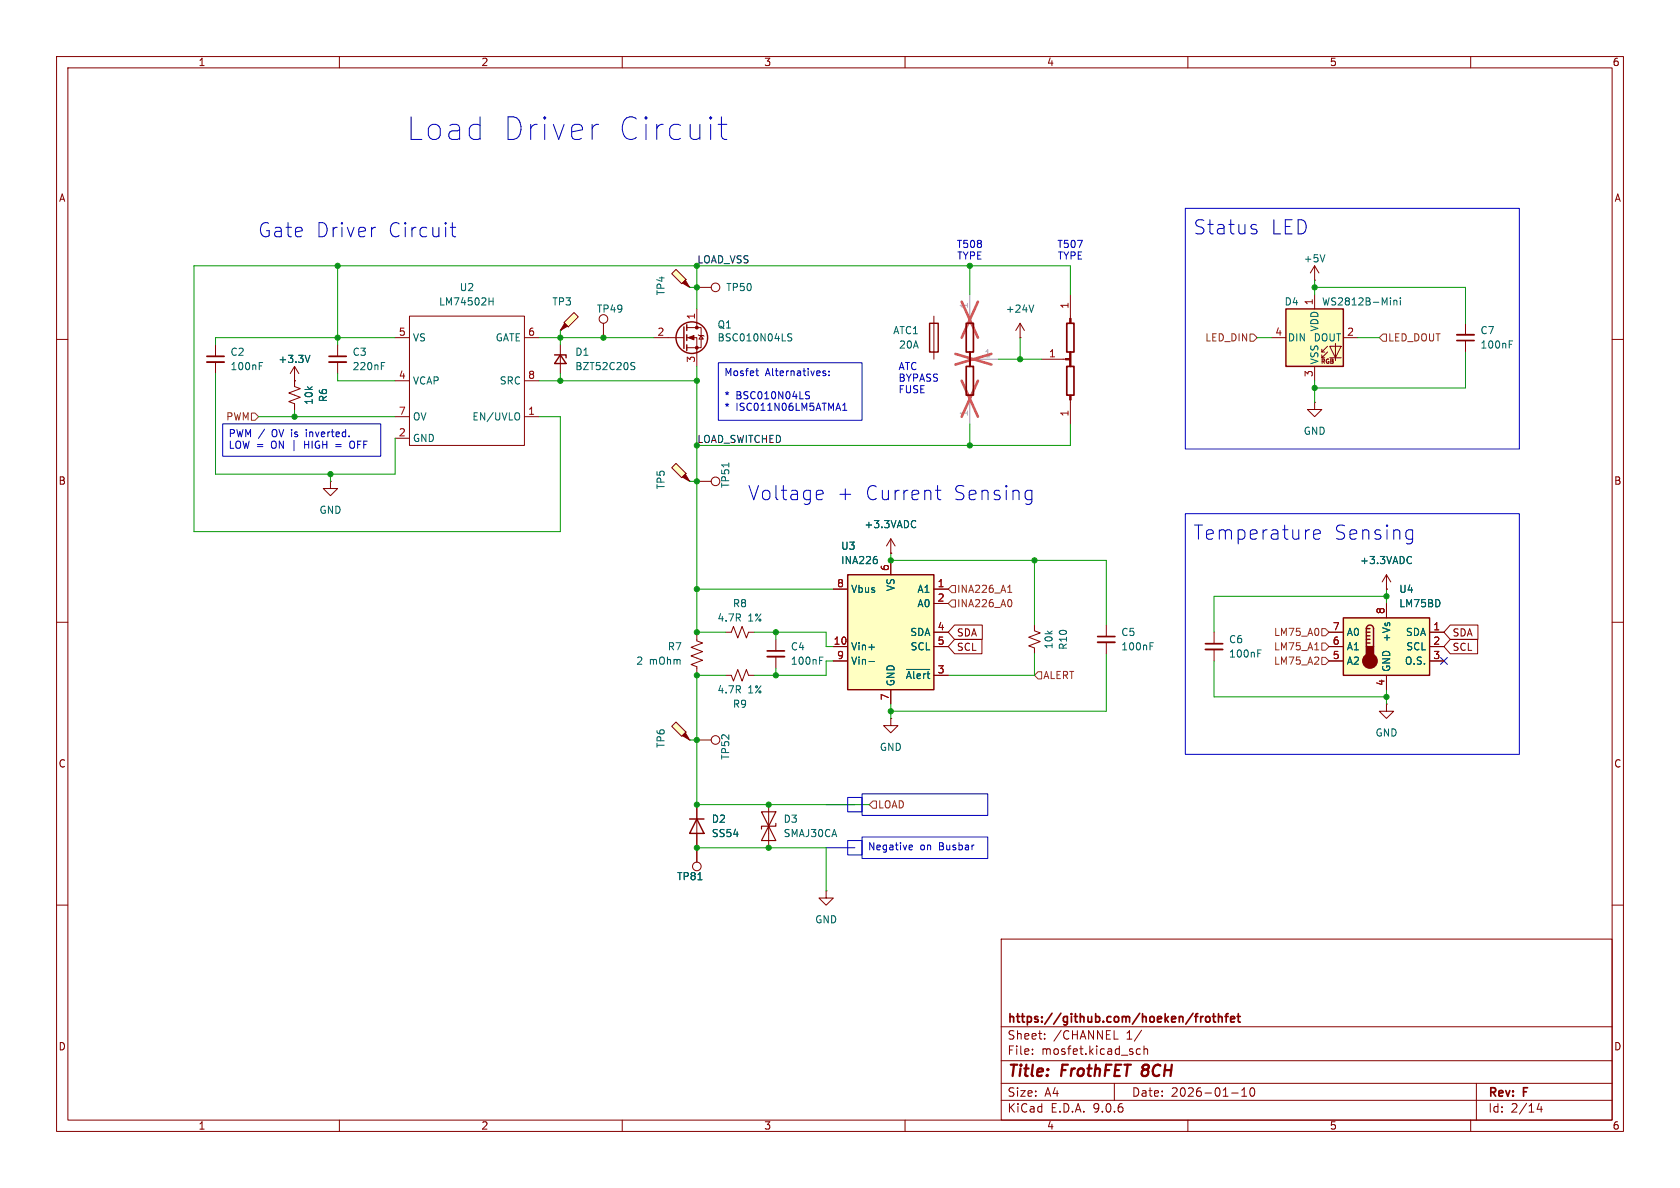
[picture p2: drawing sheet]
<svg xmlns="http://www.w3.org/2000/svg" width="297mm" height="210mm" viewBox="0 0 297 210" stroke-linecap="round" stroke-linejoin="round" font-family="sans-serif">
<g fill="none" stroke="#840000" stroke-width=".18">
<path d="M10 10h277v190h-277zM12 12h273v186h-273zM60 10v2M110 10v2M160 10v2M210 10v2M260 10v2M10 60h2M52.1 67.3h.1M52.1 64.8v3.5l1 .4-2 .8 2 .7-2 .8 1 .4v1M52.1 64.8l-.8 1.2M52.1 64.8l.7 1.2"/>
<path d="M99.1 61v5M285 60h2M10 110h2M182.9 110.5v1l1 .4-2 .7 2 .8-2 .8 1 .4v1M195.6 110.5v2M195.6 113.5v2.1M285 110h2M157.5 127v1.3h1.2l-1.2 1.2-1.3-1.2h1.3M157.5 127h.1M135.9 142.2v7.7M10 160h2M177 166h108v32h-108z"/>
<path d="M285 160h2M60 198v2M110 198v2M160 198v2M177 194.5h108M177 191.5h108M177 187.5h108M177 181.5h108M182.5 186.3v.1M182.5 185.5v.1M184.7 183.6v.1M184.7 182.8v.1"/>
<path d="M197 183.7h.7M197 191.5v3M201.6 185.5l-.4-.1-.3 .3v.4l.1 .2h.6M201.8 182.1l-1.3 2M202.2 185.5l.3-.1 .3 .1 .1 .9M202.2 184.9v1.5M210 198v2M217.7 193.2h1.2M219.5 193.8h.9M219.5 192.7l.5-.4v1.5M221.1 192.4l.2-.1a.81 .81 0 0 1 .6 .6 .81 .81 0 0 1-.3 .8l-.1 .1a.81 .81 0 0 1-.4-1.4zM260 198v2"/>
<path d="M261 191.5v6.5M272.1 195l-.4 1.1h1M272.5 195.6v1"/>
</g>
<path d="M202 189.3l-.2 .5 .2 .3" fill="none" stroke="#840000" stroke-width=".4"/>
<path d="M194.1 112.5h3M212.6 179.7h.1M213.3 179.8l.3-.1 .3 .3v.4l-.3 .3-.3-.1-.2-.2v-.4zM214.3 179.7h.6M214.6 179.2v1.3l.3 .2M215.4 179.8l.2-.1 .4 .1 .1 .9M215.4 179.2v1.5M216.6 179.7h.5M217.1 179.2l-.3 .2v1.3M218.7 179.7h.6M218.9 179.2v1.3l.4 .2M217.6 180.2l.7-.2-.1-.2-.4-.1-.2 .2v.7h.6" fill="none" stroke="#840000" stroke-width=".3"/>
<path d="M54.8 62.8l-.4 1.3M111.8 64.7l.3 .1 .1 .3-.2 .2h-.3M111.8 64.1h.4M203.3 114.2h.4M203.3 113.6h.6" fill="none" stroke="#006464" stroke-width=".18"/>
<path d="M194.1 113.5h3" fill="none" stroke="#840000" stroke-width=".33"/>
<path d="M98 62.7h2.1v.5M99.1 62.7l1 1.6h-2.1z" fill="none" stroke="#840000" stroke-width=".25"/>
<path d="M134.6 143.5h2.6l-1.3 2.6zM135.9 146.1l1.3 2.5h-2.6zM137.2 145.5v.6h-2.6v.5" fill="none" stroke="#840000" stroke-width=".2"/>
<path d="M149.9 101.6h15.2v20.3h-15.2z" fill="#ffffc2"/>
<path d="M149.9 101.6h15.2v20.3h-15.2z" fill="none" stroke="#840000" stroke-width=".25"/>
<path d="M157.5 99.1v2.5M128.3 111.8h1l.4-1.1 .7 2.1 .8-2.1 .8 2.1 .3-1h1M128.3 119.4h1l.4 1 .7-2 .8 2 .8-2 .3 1h1M147.3 104.1h2.6M147.3 114.3h2.6M147.3 116.8h2.6M165.1 104.1h2.5M165.1 114.3h2.5M165.1 106.7h2.5M165.1 111.8h2.5M165.1 119.4h2.5M157.5 121.9v2.6" fill="none" stroke="#840000" stroke-width=".18"/>
<path d="M155 98.9l.1 .2-.1 .5M153.6 114.4h1M153.6 116.9h1M160.3 118.3h4.1" fill="none" stroke="#006464" stroke-width=".18"/>
<path d="M118.7 128.4l.8-.8 1.8 1.8-.8 .8z" fill="#ffffc2"/>
<g fill="#840000" stroke="#840000" stroke-width=".18">
<path d="M121.2 129.5l.7 1.3-1.3-.8z"/>
<path d="M189.1 69.9h.3v.8h-.3z"/>
<path d="M188.4 63.4h.8v.2h-.8z"/>
<path d="M189.1 56.3h.3v.9h-.3z"/>
</g>
<g fill="none" stroke="#840000" stroke-width=".18">
<path d="M123.2 50.8h2.5M165.1 55.9v7.6M180.3 59.7h.1M180.3 57.2l-.7 1.2M180.3 57.2l.8 1.2M180.3 57.2v2.5M189.2 52.1v4.2M184.1 63.5h4.3M189.2 70.7v4.2M157.5 97.8h.1M157.5 95.3l-.8 1.2M157.5 95.3l.7 1.2"/>
<path d="M157.5 95.3v2.5M123.2 111.8v1.5l1 .4-2 .7 2 .8-2 .8 2 .7-2 .8 1 .4v1.5M137.2 113v2.1M137.2 116.1v2M118.7 128.4l.8-.8 1.8 1.8-.8 .8zM121.9 130.8h.1M123.2 130.8h2.5M123.2 142.2v10.2M146 157.5v1.3h1.3l-1.3 1.2-1.2-1.2h1.2M146 157.5h.1"/>
<circle cx="126.5" cy="50.8" r=".76"/>
<circle cx="126.5" cy="130.8" r=".76"/>
<circle cx="123.2" cy="153.2" r=".76"/>
</g>
<g fill="#a1a1a1" stroke="#a1a1a1" stroke-width=".18">
<path d="M171.4 63.4h.9v.2h-.9z"/>
<path d="M171.3 56.3h.3v.9h-.3z"/>
<path d="M171.3 69.9h.3v.8h-.3z"/>
</g>
<path d="M171.4 52.1v4.2M171.4 70.7v4.2M172.3 63.5h4.2" fill="none" stroke="#a1a1a1" stroke-width=".18"/>
<path d="M170 53.3l2.9 6.4M172.9 53.3l-2.9 6.4M168.9 62.6l6.4 1.8M170 67.3l2.9 6.4M172.9 67.3l-2.9 6.4M175.3 62.6l-6.4 1.8" fill="none" stroke="#e65255" stroke-width=".46"/>
<path d="M164.3 57.2h1.6v5h-1.6zM121.9 144.8h2.6M123.2 144.8l1.3 2.5h-2.6z" fill="none" stroke="#840000" stroke-width=".25"/>
<path d="M182.8 53.9l-.5 1.3M161.7 92l.2 .1M161.9 93.2l-.2 .1M144.9 116.8h.4M144.9 116.2h.6M123.4 155.5h.7" fill="none" stroke="#006464" stroke-width=".18"/>
<path d="M135.6 115.1h3.1" fill="none" stroke="#840000" stroke-width=".3"/>
<path d="M135.6 116.1h3.1" fill="none" stroke="#840000" stroke-width=".33"/>
<path d="M118.7 82.7l.8-.8 1.8 1.8-.8 .8z" fill="#ffffc2"/>
<path d="M121.2 83.8l.7 1.3-1.3-.8z" fill="#840000" stroke="#840000" stroke-width=".18"/>
<g fill="none" stroke="#840000" stroke-width=".18">
<path d="M118.7 82.7l.8-.8 1.8 1.8-.8 .8zM121.9 85.1h.1M123.2 85.1h2.5"/>
<circle cx="126.5" cy="85.1" r=".76"/>
</g>
<path d="M128.8 81.8v.8" fill="none" stroke="#006464" stroke-width=".18"/>
<path d="M118.7 48.4l.8-.8 1.8 1.8-.8 .8z" fill="#ffffc2"/>
<path d="M121.2 49.5l.7 1.3-1.3-.8z" fill="#840000" stroke="#840000" stroke-width=".18"/>
<path d="M118.7 48.4l.8-.8 1.8 1.8-.8 .8zM121.9 50.8h.1M214.6 111.8v2M214.6 114.8v2M245.1 104.1h.1M245.1 101.6l-.8 1.3M245.1 101.6l.8 1.3M245.1 101.6v2.5M245.1 124.5v1.2h1.3l-1.3 1.3-1.3-1.3h1.3M245.1 124.5h.1" fill="none" stroke="#840000" stroke-width=".18"/>
<path d="M249.3 98.4l.2 .1M249.5 99.5l-.2 .1M222.4 115.5h.4M222.4 114.9h.6" fill="none" stroke="#006464" stroke-width=".18"/>
<path d="M213.1 113.8h3.1" fill="none" stroke="#840000" stroke-width=".3"/>
<path d="M213.1 114.8h3.1" fill="none" stroke="#840000" stroke-width=".33"/>
<path d="M237.5 109.2h15.2v10.2h-15.2z" fill="#ffffc2"/>
<g fill="none" stroke="#840000" stroke-width=".25">
<path d="M120.9 57.8v3.8M121.4 57.4v1M121.4 59.2v1M121.4 61v1M237.5 109.2h15.2v10.2h-15.2zM241.6 111.1a.64 .64 0 0 1 .6-.6 .64 .64 0 0 1 .6 .6v3.2M241.6 111.1v3.2M241.6 111.1h.6M241.6 111.8h.6M241.6 112.4h.6M241.6 113h.6M241.6 113.7h.6"/>
<circle cx="122.3" cy="59.7" r="2.79"/>
</g>
<g fill="#840000" stroke="#840000" stroke-width=".25">
<path d="M241.6 114.3h1.2v1.9h-1.2z"/>
<circle cx="242.2" cy="116.8" r="1.27"/>
</g>
<g fill="none" stroke="#840000" stroke-width=".18">
<path d="M69.8 59.7h2.6M72.4 55.9h20.3v22.8h-20.3zM92.7 59.7h2.5M106.7 57.2v2.5M115.6 59.7h5.3M121.4 57.9h2.6v3.6h-2.6M121.4 59.7h1.8v5.1M123.2 54.6v3.3M123.4 59.2l.2 .1h.7l.2 .1M124 59.3l.3 .6h-.7zM38.1 61v2M38.1 64v2"/>
<path d="M69.8 67.3h2.6M69.8 73.7h2.6M69.8 77.5h2.6M92.7 67.3h2.5M92.7 73.7h2.5M234.9 111.8h2.6M234.9 114.3h2.6M234.9 116.8h2.6M245.1 106.7v2.5M245.1 119.4v2.5M252.7 111.8h2.6M252.7 114.3h2.6"/>
<path d="M252.7 116.8h2.6"/>
<circle cx="106.7" cy="56.4" r=".76"/>
</g>
<g fill="#840000" stroke="#840000" stroke-width=".18">
<path d="M121.7 59.7l1-.4v.8z"/>
<circle cx="123.2" cy="57.9" r=".25"/>
<circle cx="123.2" cy="61.5" r=".25"/>
</g>
<path d="M86.5 53.3h.7M87.2 52.6v1.3M139.3 59.4l.7 .5-.3 .4-.4-.1M140 59.1l-.5-.1-.2 .2M45.8 64.7h.5M45.8 64.1h.6M91.7 73a.9 .9 0 0 1 0 1.2" fill="none" stroke="#006464" stroke-width=".18"/>
<path d="M36.6 63h3" fill="none" stroke="#840000" stroke-width=".3"/>
<path d="M36.6 64h3" fill="none" stroke="#840000" stroke-width=".33"/>
<path d="M99.7 57l1.8-1.8 .7 .8-1.7 1.8z" fill="#ffffc2"/>
<path d="M99.8 57.2l.5 .5-1.2 .7z" fill="#840000" stroke="#840000" stroke-width=".18"/>
<path d="M99.1 58.4h.1M99.7 57l1.8-1.8 .7 .8-1.7 1.8zM259.1 57.2v2M59.7 61v2M59.7 64v2M232.4 71.1v1.3h1.3l-1.3 1.3-1.3-1.3h1.3M232.4 71.1h.1M259.1 60.2v2" fill="none" stroke="#840000" stroke-width=".18"/>
<path d="M58.2 63h3M257.6 60.2h3" fill="none" stroke="#840000" stroke-width=".3"/>
<path d="M257.6 59.2h3M58.2 64h3" fill="none" stroke="#840000" stroke-width=".33"/>
<path d="M67.4 64.7h.4M67.4 64.1h.6M266.8 60.9h.4M266.8 60.3h.6" fill="none" stroke="#006464" stroke-width=".18"/>
<path d="M227.3 54.6h10.2v10.2h-10.2z" fill="#ffffc2"/>
<g fill="none" stroke="#840000" stroke-width=".18">
<path d="M224.8 59.7h2.5M232.4 49.5h.1M232.4 47v2.5M232.4 52.1v2.5M232.4 47l-.8 1.3M232.4 47l.8 1.3M237.5 59.7h2.5M52.1 67.3h.1M52.1 67.3v1M52.1 71.4v1M232.4 64.8v2.5M233.7 62.2h.5"/>
<path d="M233.7 63.2h.5M234.7 61.2l-1 1v-.5M234.7 62.2l-1 1v-.5M235.1 61.2h2l-1 2zM235.1 63.2h2M236.1 60.7v3.1M58.4 85.1v1.3h1.3l-1.3 1.2-1.3-1.2h1.3M58.4 85.1h.1M157.5 97.8h.1M157.5 99.1v2.5M147.3 114.3h2.6M147.3 116.8h2.6"/>
<path d="M147.3 104.1h2.6M165.1 111.8h2.5M165.1 114.3h2.5M165.1 104.1h2.5M165.1 106.7h2.5M165.1 119.4h2.5M168.8 113h4.8v2.6h-4.8l-1.2-1.3zM168.8 110.5h4.9v2.5h-4.9l-1.2-1.2zM234.9 111.8h2.6M234.9 114.3h2.6M234.9 116.8h2.6M245.1 104.1h.1"/>
<path d="M245.1 106.7v2.5M245.1 119.4v2.5M252.7 111.8h2.6M252.7 114.3h2.6M252.7 116.8h2.6M256.4 110.5h4.9v2.5h-4.9l-1.1-1.2zM256.4 113h4.8v2.6h-4.8l-1.1-1.3zM157.5 121.9v2.6M123.2 142.2v2.6M123.2 147.3v5.1"/>
</g>
<path d="M227.3 54.6h10.2v10.2h-10.2z" fill="none" stroke="#840000" stroke-width=".25"/>
<g fill="none" stroke="#006464" stroke-width=".18">
<path d="M234.2 45l-.4 1.3M246.4 53.1v.8M246.4 53.2l.2-.1h.3l.1 .8M247.6 52.6v.2M247.6 53.1v.8M54.8 62.8l-.4 1.3M155 98.9l.1 .2-.1 .5M161.7 92l.2 .1M161.9 93.2l-.2 .1M249.3 98.4l.2 .1M249.5 99.5l-.2 .1M153.6 114.4h1"/>
<path d="M153.6 116.9h1M160.3 118.3h4.1M123.4 155.5h.7"/>
</g>
<g fill="none" stroke="#725600" stroke-width=".18">
<path d="M221 59.1h.6l.6 .6-.6 .6h-.6zM244.5 59.1h.6v1.2h-.6l-.7-.6zM44.4 73h.7l.6 .7-.6 .6h-.7zM168.3 103.5h.6v1.3h-.6l-.7-.7zM168.3 106h.6v1.3h-.6l-.7-.6zM178.2 104.7h.7M178.4 103.6l.1-.2v1.3M178.7 106.1l.2 .4-.2 .7M183.5 118.7h.6v1.3h-.6l-.6-.6zM232.4 114.9h.7M233.7 111.1h.6l.6 .7-.6 .6h-.6zM233.7 113.7h.6l.6 .6-.6 .6h-.6z"/>
<path d="M233.7 116.2h.6l.6 .6-.6 .7h-.6zM154.3 141.6h.6v1.3h-.6l-.6-.7z"/>
</g>
<g fill="none" stroke="#0000c2" stroke-width=".18">
<path d="M80 39.4v2.1l.1 .2 .5 .2M105.8 22h-.4l-.3 .2M127 22h1.5M127.5 20.7v3.4l.2 .4 .4 .2h.4M209.5 36.8h59.1v42.6h-59.1zM221.5 39.7l.6 .1M66.4 40.2l-.5 .1M79.6 40.2h1M221.5 40.5l.6 .1 .1 .4-.3 .3h-.5M39.4 74.9h27.9v5.7h-27.9zM59.4 78.6h.9M59.4 78.9h.9"/>
<path d="M62.4 78a.43 .43 0 0 0-.6 .4v.4a.43 .43 0 0 0 .6 .4M127 64.1h25.4v10.2h-25.4zM133.6 65.6h.5M133.8 66.2l.3 .2M142.5 69.8l.5 .2 .1 .1-.1 .3-.4 .1M142.5 69.3h.6M145.5 65.8l.5 .4-.2 .2-.3-.1M146 65.6h-.3l-.2 .1M146.6 66.3v.1M146.6 65.6v.1M149 72.5h.7M149 71.6l.3-.3v1.2"/>
<path d="M144.7 86.7l.7 .1 .1 .5-1.2 .2M145.4 88.2l-.7 .1M165.4 86.7h.9M165.8 85.8v2.2l.1 .2 .4 .1M181.7 86.7l.7 .1M182.4 88.2l-.7 .1M182.4 86.7v2a.68 .68 0 0 1-.8 .5M209.5 90.8h59.1v42.6h-59.1zM232.2 94.5l1.2-.3-.1-.4-.7-.1-.4 .3v1l.1 .2 .3 .1 .7-.1M249 93.7l.7 .1M249.7 95.2l-.7 .1M249.7 93.7v2l-.4 .5"/>
<path d="M146 142.2h5.1M146 149.9h5.1M149.9 141h2.5v2.5h-2.5zM149.9 148.6h2.5v2.5h-2.5zM152.4 148h22.2v3.8h-22.2zM152.4 140.3h22.2v3.8h-22.2zM160.8 150.2h.5M160.8 149.4h.3l.2 .3-.6 .1"/>
</g>
<g fill="none" stroke="#009600" stroke-width=".18">
<path d="M59.7 47v14M69.8 59.7h-31.7v1.3M95.2 59.7h20.4M99.1 58.4v2.6M121.9 50.8h1.3M123.2 47v7.6M171.4 47v5.1M180.3 59.7v3.8M189.2 52.1v-5.1h-154.9v47h64.8v-20.3h-3.9M222.2 59.7h2.6M232.4 49.5v2.6M232.4 50.8h26.7v6.4"/>
<path d="M240 59.7h3.8M38.1 66v17.8h31.7v-6.3M45.7 73.7h24.1M52.1 72.4v1.3M59.7 66v1.3h10.1M95.2 67.3h28M99.1 66v1.3M123.2 64.8v47h5.1M171.4 74.9v3.8M176.5 63.5h7.6M189.2 74.9v3.8h-66M232.4 67.3v3.8"/>
<path d="M259.1 62.2v6.4h-26.7M58.4 83.8v1.3M121.9 85.1h1.3M157.5 97.8v1.3h38.1v11.4M182.9 99.1v11.4M123.2 104.1h24.1M128.3 119.4h-5.1v22.8h30.5M133.3 111.8h12.7v2.5h1.3M137.2 111.8v1.2M137.2 118.1v1.3M147.3 116.8h-1.3v2.6h-12.7M182.9 115.6v3.8h-15.3"/>
<path d="M195.6 115.6v10.1h-38.1M214.6 116.8v6.4h30.5M245.1 104.1v2.6M245.1 105.4h-30.5v6.4M121.9 130.8h1.3M157.5 124.5v2.5M245.1 121.9v2.6M123.2 149.9h22.8v7.6"/>
</g>
<path d="M254.7 116.2l1.2 1.2M255.9 116.2l-1.2 1.2" fill="none" stroke="#000084" stroke-width=".18"/>
<path d="M170.8 57.2h1.3v5h-1.3zM188.6 57.2h1.3v5h-1.3zM170.8 64.8h1.3v5.1h-1.3zM171.4 62.2v2.6zM188.6 64.8h1.3v5.1h-1.3zM189.2 62.2v2.6z" fill="none" stroke="#840000" stroke-width=".3"/>
<g fill="#009600" stroke="#009600" stroke-width=".18">
<circle cx="137.2" cy="111.8" r=".46"/>
<circle cx="157.5" cy="125.7" r=".46"/>
<circle cx="137.2" cy="119.4" r=".46"/>
<circle cx="123.2" cy="119.4" r=".46"/>
<circle cx="59.7" cy="47" r=".46"/>
<circle cx="59.7" cy="59.7" r=".46"/>
<circle cx="58.4" cy="83.8" r=".46"/>
<circle cx="52.1" cy="73.7" r=".46"/>
<circle cx="99.1" cy="59.7" r=".46"/>
<circle cx="245.1" cy="105.4" r=".46"/>
<circle cx="232.4" cy="68.6" r=".46"/>
<circle cx="245.1" cy="123.2" r=".46"/>
<circle cx="123.2" cy="104.1" r=".46"/>
<circle cx="123.2" cy="111.8" r=".46"/>
<circle cx="123.2" cy="67.3" r=".46"/>
<circle cx="123.2" cy="85.1" r=".46"/>
<circle cx="157.5" cy="99.1" r=".46"/>
<circle cx="123.2" cy="50.8" r=".46"/>
<circle cx="182.9" cy="99.1" r=".46"/>
<circle cx="180.3" cy="63.5" r=".46"/>
<circle cx="123.2" cy="142.2" r=".46"/>
<circle cx="123.2" cy="130.8" r=".46"/>
<circle cx="135.9" cy="149.9" r=".46"/>
<circle cx="123.2" cy="149.9" r=".46"/>
<circle cx="135.9" cy="142.2" r=".46"/>
<circle cx="99.1" cy="67.3" r=".46"/>
<circle cx="106.7" cy="59.7" r=".46"/>
<circle cx="171.4" cy="47" r=".46"/>
<circle cx="232.4" cy="50.8" r=".46"/>
<circle cx="171.4" cy="78.7" r=".46"/>
</g>
<g font-size="5.6" fill="#0000c2">
<text x="71.6" y="25.2">Load</text>
<text x="88.4" y="25.2">Driver</text>
<text x="108.5" y="25.2">Circuit</text>
</g>
<g font-size="3.5" fill="#0000c2">
<text x="210.8" y="41.7">Status</text>
<text x="224.5" y="41.7">LED</text>
<text x="45.5" y="42.2">Gate</text>
<text x="55.7" y="42.2">Driver</text>
<text x="68.4" y="42.2">Circuit</text>
<text x="132.1" y="88.7">Voltage</text>
<text x="147.8" y="88.7">+</text>
<text x="152.7" y="88.7">Current</text>
<text x="168.3" y="88.7">Sensing</text>
<text x="210.8" y="95.6">Temperature</text>
<text x="235.7" y="95.6">Sensing</text>
</g>
<g font-size="2.8" fill="#840000">
<text x="178" y="190.9">Title:</text>
<text x="187.7" y="190.9">FrothFET</text>
<text x="202.7" y="190.9">8CH</text>
</g>
<g font-size="2.1" fill="#840000">
<text x="178" y="184">Sheet:</text>
<text x="178" y="181.2">https://github.com/hoeken/frothfet</text>
<text x="186.2" y="184">/CHANNEL</text>
<text x="199.2" y="184">1/</text>
<text x="178" y="186.7">File:</text>
<text x="184.1" y="186.7">mosfet.kicad_sch</text>
<text x="178" y="196.9">KiCad</text>
<text x="178" y="194.1">Size:</text>
<text x="184.7" y="194.1">A4</text>
<text x="185.7" y="196.9">E.D.A.</text>
<text x="193.3" y="196.9">9.0.6</text>
<text x="200" y="194.1">Date:</text>
<text x="207" y="194.1">2026-01-10</text>
<text x="263" y="194.3">Rev:</text>
<text x="263" y="196.9">Id:</text>
<text x="267.1" y="196.9">2/14</text>
<text x="269.4" y="194.3">F</text>
</g>
<g font-size="1.8" fill="#840000">
<text x="35" y="11.9">1</text>
<text x="85" y="11.9">2</text>
<text x="135" y="11.9">3</text>
<text x="185" y="11.9">4</text>
<text x="235" y="11.9">5</text>
<text x="285" y="11.9">6</text>
<text x="10.3" y="35.9">A</text>
<text x="285.3" y="35.9">A</text>
<text x="10.3" y="85.9">B</text>
<text x="285.3" y="85.9">B</text>
<text x="169.1" y="112.7">SDA</text>
<text x="256.7" y="112.7">SDA</text>
<text x="169.1" y="115.3">SCL</text>
<text x="256.7" y="115.3">SCL</text>
<text x="10.3" y="135.9">C</text>
<text x="285.3" y="135.9">C</text>
<text x="10.3" y="185.9">D</text>
<text x="285.3" y="185.9">D</text>
<text x="35" y="199.9">1</text>
<text x="85" y="199.9">2</text>
<text x="135" y="199.9">3</text>
<text x="185" y="199.9">4</text>
<text x="235" y="199.9">5</text>
<text x="285" y="199.9">6</text>
</g>
<g font-size="1.8" fill="#009600">
<text x="123.2" y="46.6">LOAD_VSS</text>
<text x="123.2" y="78.4">LOAD_SWITCHED</text>
</g>
<g font-size="1.8" fill="#0000c2">
<text x="169.1" y="44">T508</text>
<text x="169.1" y="46.1">TYPE</text>
<text x="186.8" y="44">T507</text>
<text x="186.9" y="46.1">TYPE</text>
<text x="158.7" y="65.5">ATC</text>
<text x="128" y="66.8">Mosfet</text>
<text x="128" y="70.9">*</text>
<text x="130.1" y="70.9">BSC010N04LS</text>
<text x="135.3" y="66.8">Alternatives:</text>
<text x="158.7" y="67.6">BYPASS</text>
<text x="158.7" y="69.6">FUSE</text>
<text x="40.3" y="77.6">PWM /</text>
<text x="48.2" y="77.6">OV is</text>
<text x="54.6" y="77.6">inverted.</text>
<text x="128" y="72.9">*</text>
<text x="130.1" y="72.9">ISC011N06LM5ATMA1</text>
<text x="40.3" y="79.7">LOW =</text>
<text x="48" y="79.7">ON |</text>
<text x="54.3" y="79.7">HIGH</text>
<text x="62.7" y="79.7">OFF</text>
<text x="153.4" y="150.6">Negative</text>
<text x="162.6" y="150.6">on</text>
<text x="166.1" y="150.6">Busbar</text>
</g>
<g font-size="1.8" fill="#006464">
<text x="230.4" y="46.6">+5V</text>
<text x="81.2" y="51.7">U2</text>
<text x="117.7" y="52.3" transform="rotate(-90 117.7 52.3)">TP4</text>
<text x="128.3" y="51.7">TP50</text>
<text x="77.5" y="54.2">LM74502H</text>
<text x="97.5" y="54.2">TP3</text>
<text x="105.4" y="55.5">TP49</text>
<text x="126.8" y="58.3">Q1</text>
<text x="157.8" y="59.3">ATC1</text>
<text x="177.7" y="55.5">+24V</text>
<text x="227" y="54.2">D4</text>
<text x="233.3" y="58.7" transform="rotate(-90 233.3 58.7)">VDD</text>
<text x="233.6" y="54.2">WS2812B-Mini</text>
<text x="261.6" y="59.3">C7</text>
<text x="40.6" y="63.1">C2</text>
<text x="40.6" y="65.6">100nF</text>
<text x="49.1" y="64.4">+3.3V</text>
<text x="62.2" y="63.1">C3</text>
<text x="62.2" y="65.6">220nF</text>
<text x="72.9" y="60.6">VS</text>
<text x="87.5" y="60.6">GATE</text>
<text x="101.6" y="63.1">D1</text>
<text x="101.6" y="65.6">BZT52C20S</text>
<text x="126.8" y="60.6">BSC010N04LS</text>
<text x="158.8" y="61.8">20A</text>
<text x="227.6" y="60.6">DIN</text>
<text x="232.1" y="60.6">DOUT</text>
<text x="233.3" y="64.5" transform="rotate(-90 233.3 64.5)">VSS</text>
<text x="261.6" y="61.8">100nF</text>
<text x="55.5" y="71.7" transform="rotate(-90 55.5 71.7)">10k</text>
<text x="58" y="71.2" transform="rotate(-90 58 71.2)">R6</text>
<text x="72.9" y="68.2">VCAP</text>
<text x="88.2" y="68.2">SRC</text>
<text x="72.9" y="74.5">OV</text>
<text x="83.4" y="74.5">EN/UVLO</text>
<text x="230.4" y="77.1">GND</text>
<text x="72.9" y="78.3">GND</text>
<text x="117.7" y="86.6" transform="rotate(-90 117.7 86.6)">TP5</text>
<text x="129.1" y="86.4" transform="rotate(-90 129.1 86.4)">TP51</text>
<text x="56.4" y="91">GND</text>
<text x="152.7" y="93.6">+3.3VADC</text>
<text x="148.6" y="97.4">U3</text>
<text x="148.6" y="99.9">INA226</text>
<text x="240.4" y="99.9">+3.3VADC</text>
<text x="129.5" y="107.5">R8</text>
<text x="150.4" y="105">Vbus</text>
<text x="158.3" y="104.6" transform="rotate(-90 158.3 104.6)">VS</text>
<text x="162.1" y="105">A1</text>
<text x="162.1" y="107.5">A0</text>
<text x="247.3" y="107.5">LM75BD</text>
<text x="247.3" y="105">U4</text>
<text x="126.7" y="110.1">4.7R</text>
<text x="132.2" y="110.1">1%</text>
<text x="160.8" y="112.6">SDA</text>
<text x="198.1" y="112.6">C5</text>
<text x="217.2" y="113.9">C6</text>
<text x="238" y="112.6">A0</text>
<text x="246" y="113.6" transform="rotate(-90 246 113.6)">+Vs</text>
<text x="248.5" y="112.6">SDA</text>
<text x="112.4" y="117.7">2</text>
<text x="114.8" y="117.7">mOhm</text>
<text x="118" y="115.2">R7</text>
<text x="139.7" y="115.2">C4</text>
<text x="139.7" y="117.7">100nF</text>
<text x="150.4" y="115.2">Vin+</text>
<text x="150.4" y="117.7">Vin-</text>
<text x="160.9" y="115.2">SCL</text>
<text x="186.3" y="114.9" transform="rotate(-90 186.3 114.9)">10k</text>
<text x="188.8" y="115" transform="rotate(-90 188.8 115)">R10</text>
<text x="198.1" y="115.2">100nF</text>
<text x="217.2" y="116.4">100nF</text>
<text x="238" y="115.2">A1</text>
<text x="238" y="117.7">A2</text>
<text x="246" y="118.9" transform="rotate(-90 246 118.9)">GND</text>
<text x="248.3" y="117.7">O.S.</text>
<text x="248.5" y="115.2">SCL</text>
<text x="126.7" y="122.8">4.7R</text>
<text x="129.5" y="125.3">R9</text>
<text x="132.2" y="122.8">1%</text>
<text x="158.3" y="121.4" transform="rotate(-90 158.3 121.4)">GND</text>
<text x="160" y="120.2">~{Alert}</text>
<text x="243.1" y="130.4">GND</text>
<text x="117.7" y="132.3" transform="rotate(-90 117.7 132.3)">TP6</text>
<text x="129.1" y="134.4" transform="rotate(-90 129.1 134.4)">TP52</text>
<text x="155.4" y="132.9">GND</text>
<text x="125.7" y="145.6">D2</text>
<text x="125.7" y="148.2">SS54</text>
<text x="138.4" y="145.6">D3</text>
<text x="138.4" y="148.2">SMAJ30CA</text>
<text x="119.6" y="155.8">TP81</text>
<text x="144" y="163.4">GND</text>
</g>
<g font-size="1.8" fill="#a90000">
<text x="70.4" y="59.4">5</text>
<text x="93.3" y="59.4">6</text>
<text x="116.1" y="59.4">2</text>
<text x="122.9" y="56.6" transform="rotate(-90 122.9 56.6)">1</text>
<text x="189" y="54.7" transform="rotate(-90 189 54.7)">1</text>
<text x="225.4" y="59.4">4</text>
<text x="232.2" y="54" transform="rotate(-90 232.2 54)">1</text>
<text x="238.1" y="59.4">2</text>
<text x="122.9" y="64.2" transform="rotate(-90 122.9 64.2)">3</text>
<text x="185.3" y="63.2">1</text>
<text x="70.4" y="67.1">4</text>
<text x="93.3" y="67.1">8</text>
<text x="232.2" y="66.7" transform="rotate(-90 232.2 66.7)">3</text>
<text x="70.4" y="73.4">7</text>
<text x="70.4" y="77.2">2</text>
<text x="93.3" y="73.4">1</text>
<text x="189" y="73.7" transform="rotate(-90 189 73.7)">1</text>
<text x="157.2" y="101" transform="rotate(-90 157.2 101)">6</text>
<text x="147.9" y="103.9">8</text>
<text x="165.7" y="103.9">1</text>
<text x="165.7" y="106.4">2</text>
<text x="165.7" y="111.5">4</text>
<text x="235.5" y="111.5">7</text>
<text x="244.9" y="108.7" transform="rotate(-90 244.9 108.7)">8</text>
<text x="253.3" y="111.5">1</text>
<text x="147.3" y="114">10</text>
<text x="147.9" y="116.6">9</text>
<text x="165.7" y="114">5</text>
<text x="165.7" y="119.1">3</text>
<text x="235.5" y="114">6</text>
<text x="235.5" y="116.6">5</text>
<text x="253.3" y="114">2</text>
<text x="253.3" y="116.6">3</text>
<text x="157.2" y="123.9" transform="rotate(-90 157.2 123.9)">7</text>
<text x="244.9" y="121.4" transform="rotate(-90 244.9 121.4)">4</text>
</g>
<g font-size="1.8" fill="#aaa">
<text x="171.2" y="54.7" transform="rotate(-90 171.2 54.7)">1</text>
<text x="173.9" y="63.2">1</text>
<text x="171.2" y="73.7" transform="rotate(-90 171.2 73.7)">1</text>
</g>
<g font-size="1.8" fill="#725600">
<text x="213" y="60.6">LED_DIN</text>
<text x="245.3" y="60.6">LED_DOUT</text>
<text x="39.9" y="74.5">PWM</text>
<text x="169.1" y="105">INA226_A1</text>
<text x="169.1" y="107.5">INA226_A0</text>
<text x="225.1" y="112.6">LM75_A0</text>
<text x="225.1" y="115.2">LM75_A1</text>
<text x="225.1" y="117.7">LM75_A2</text>
<text x="184.3" y="120.2">ALERT</text>
<text x="155.1" y="143.1">LOAD</text>
</g>
<text font-size="1.1" fill="#840000" x="233.4" y="64.5">RGB</text>
</svg>
